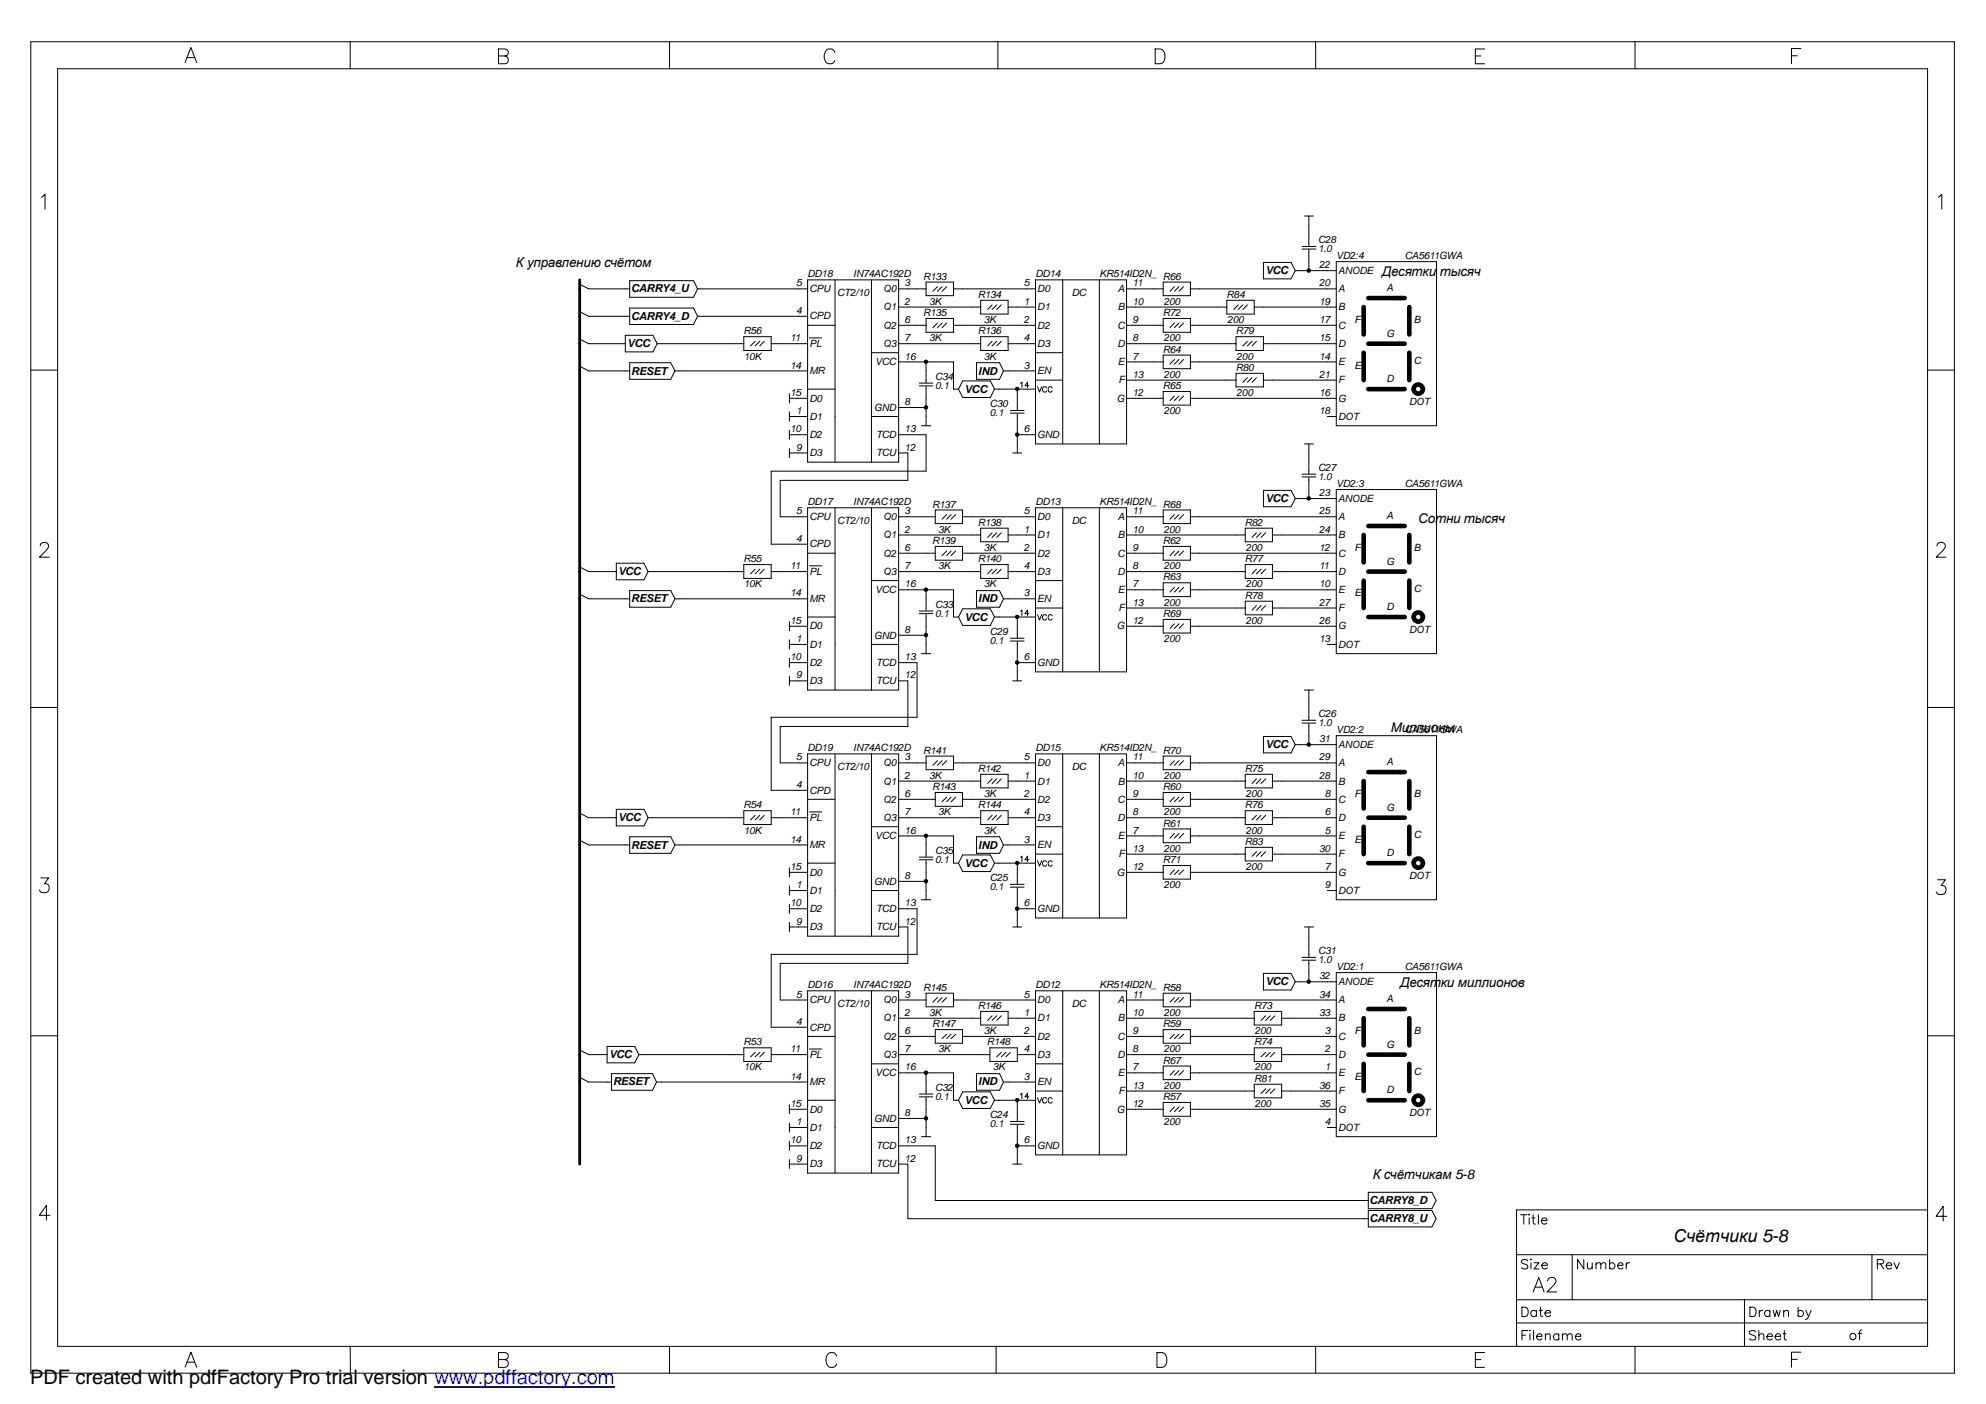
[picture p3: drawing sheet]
<svg xmlns="http://www.w3.org/2000/svg" width="420mm" height="297mm" viewBox="0 0 420 297" stroke-linecap="round" stroke-linejoin="round" font-family="sans-serif">
<g fill="none" stroke="#000" stroke-width=".21">
<path d="M6.5 8.8h407v281.7h-407zM12.2 14.5h395.6v270.3h-395.6zM39.2 13.2l1.2-3.1 1.2 3.1M39.6 12.2h1.5M74.1 8.8v5.7M105.5 10.4l1.7 .1a.75 .75 0 0 1 .3 .8 .75 .75 0 0 1-.7 .5 .83 .83 0 0 1 .7 .9 .83 .83 0 0 1-.7 .8h-1.3zM105.5 11.8h1.3M141.6 8.8v5.7M176.6 11.1l-.1-.3a1.09 1.09 0 0 0-1.5-.3 1.85 1.85 0 0 0 .3 3l.9-.1 .4-.6M211.1 8.8v5.7M244.4 10.4h1a1.69 1.69 0 0 1 1.1 1.5 1.69 1.69 0 0 1-1.1 1.6h-1zM278.3 8.8v5.7"/>
<path d="M312.1 11.8h1.2M314.1 10.4h-2v3.1h2M345.9 8.8v5.7M379 11.8h1.2M381 10.3h-2v3.1M8.8 41.7l.7-.6v3.1M133.2 59.4h13.5l.9 1.7-.9 1.8h-13.5zM170.9 59.2h19.2v38.6h-19.2zM176.7 59.2v38.6M184.4 59.2v38.6M195.9 59.7h5.8v2.9h-5.8zM219.1 59.2h19.2v34.7h-19.2z"/>
<path d="M224.8 59.2v34.7M232.6 59.2v34.7M246.1 59.7h5.7v2.9h-5.7zM267.3 55.5h5.8l.9 1.8-.9 1.7h-5.8zM274 57.3h8.7M275.5 52.1h2.9M275.5 52.7h2.9M276 45.7h1.9M276.9 45.7v6.4M276.9 52.8v4.5M282.7 55.4h21.2v34.7h-21.2zM410.1 41.7l.7-.6v3.1"/>
<path d="M6.5 78.3h5.7M122.6 77.5l1.9 1h8.7M122.6 71.7l1.9 1h7.8M122.6 65.9l1.9 1h8.7M122.6 60.1l1.9 1h8.7M132.3 70.9h5.8l.9 1.8-.9 1.8h-5.8zM133.2 76.7h8.7l.9 1.8-.9 1.7h-8.7zM133.2 65.2h13.5l.9 1.7-.9 1.8h-13.5zM139 72.7h18.4M142.8 78.5h28.1M147.6 66.9h23.3M147.6 61.1h23.3"/>
<path d="M157.4 71.2h5.8v3h-5.8zM159.8 72.2l-1 1M160.7 72.2l-.9 1M161.7 72.2l-1 1M163.2 72.7h7.7M170.9 68.8h5.8M171.2 71.5h2.7M184.4 74.6h5.7M190.1 76.6h11.6v5.7h1.1M190.1 72.7h17.4M190.1 61.1h5.8M190.1 65h17.4"/>
<path d="M190.1 68.8h5.8M195.9 67.4h5.8v2.9h-5.8zM195.9 76.6v4.4M198.3 60.6l-.9 1M198.3 68.4l-.9 .9M199.3 60.6l-1 1M199.3 68.4l-1 .9M200.3 60.6l-1 1M200.3 68.4l-1 .9M201.7 61.1h17.4M201.7 68.8h17.4M206.6 76.7h4.9l.8 1.8-.8 1.7h-4.9z"/>
<path d="M207.5 71.2h5.8v3h-5.8zM207.5 63.5h5.8v2.9h-5.8zM209.9 72.2l-.9 1M209.9 64.5l-.9 1M210.9 72.2l-1 1M210.9 64.5l-1 1M211.8 72.2l-.9 1M211.8 64.5l-.9 1M212.3 78.5h6.8M213.3 72.7h5.8M213.3 65h5.8M219.1 74.6h5.7"/>
<path d="M238.3 72.7h23.2M238.3 61.1h7.8M238.3 76.6h7.8M238.3 65h21.2M238.3 68.8h7.8M246.1 67.4h5.7v2.9h-5.7zM246.1 75.1h5.7v2.9h-5.7zM248.5 76.1l-1 .9M248.5 60.6l-1 1M248.5 68.4l-1 .9M249.4 76.1l-.9 .9M249.4 60.6l-.9 1"/>
<path d="M249.4 68.4l-.9 .9M250.4 68.4l-1 .9M250.4 60.6l-1 1M250.4 76.1l-1 .9M251.8 61.1h30.9M251.8 76.6h30.9M251.8 68.8h30.9M259.5 63.5h5.8v2.9h-5.8zM261.5 71.2h5.8v3h-5.8zM261.5 79h5.8v2.9h-5.8zM262 64.5l-1 1M262.9 64.5l-.9 1"/>
<path d="M263.9 72.2l-1 1M263.9 79.9l-1 1M263.9 64.5l-1 1M264.9 72.2l-1 1M264.9 79.9l-1 1M265.3 65h17.4M265.8 72.2l-.9 1M265.8 79.9l-.9 1M267.3 72.7h15.4M407.8 78.3h5.7M167 83.3v1.9M167 87.2v1.9"/>
<path d="M167 91v1.9M167 94.9v1.9M167 95.8h3.9M167 88.1h3.9M167 84.3h3.9M167 92h3.9M170.9 82.3h5.8M184.4 88.1h5.7M190.1 92h5.8v7.7h-32.7v15.4h7.7M190.1 95.8h2v5.8h-27v7.7h5.8M190.1 86.2h5.8M194.5 81.1h2.9"/>
<path d="M194.5 81.6h2.9M194.9 90.1h2M195.9 81.8v8.3M202.8 82.3l.9 1.8h5.8l.9-1.8M202.8 82.3l.9-1.7h5.8l.9 1.7M210.4 82.3h8.7M213.7 86.9h3M213.7 87.4h3M214.2 95.8h2M215.2 82.3v4.5M215.2 87.5v8.3M215.2 92h3.9"/>
<path d="M215.9 81.1l.3-.3v1.2M217.7 81.6h-.9l.6-.8v1.2M219.1 80.4h5.7M219.5 81.8l.4 1.2 .5-1.2M221.4 82.1a.44 .44 0 0 0-.5-.3 .44 .44 0 0 0-.3 .4v.3a.44 .44 0 0 0 .3 .5 .44 .44 0 0 0 .5-.3M222.6 82.1a.44 .44 0 0 0-.5-.3 .44 .44 0 0 0-.4 .4v.3a.44 .44 0 0 0 .4 .5 .44 .44 0 0 0 .5-.3M238.3 84.3h7.8M238.3 80.4h23.2M246.1 82.8h5.7v2.9h-5.7zM248.5 83.8l-1 .9M249.4 83.8l-.9 .9M250.4 83.8l-1 .9"/>
<path d="M251.8 84.3h30.9M267.3 80.4h15.4M276 93.9h1.9M276.9 93.9v6.4M280.8 88.1h1.9M8.5 115.5a.72 .72 0 0 1 .6-.7h.6a.79 .79 0 0 1 .4 1.2l-1.8 1.9h2.1M122.6 120l1.9 .9h5.9M130.4 119.2h5.8l.9 1.7-.9 1.8h-5.8zM157.4 119.5h5.8v2.9h-5.8zM170.9 107.4h19.2v38.6h-19.2zM170.9 117h5.8M171.2 119.7h2.7"/>
<path d="M176.7 107.4v38.6M184.4 107.4v38.6M190.1 117h7.8M190.1 113.2h17.4M190.1 109.3h7.8M197.9 107.9h5.7v2.9h-5.7zM197.9 115.6h5.7v2.9h-5.7zM200.3 116.6l-1 .9M200.3 108.9l-1 .9M201.2 116.6l-.9 .9M201.2 108.9l-.9 .9M202.2 116.6l-1 .9"/>
<path d="M202.2 108.9l-1 .9M203.6 117h15.5M203.6 109.3h15.5M207.5 119.5h5.8v2.9h-5.8zM207.5 111.7h5.8v2.9h-5.8zM209.9 112.7l-.9 1M210.9 112.7l-1 1M211.8 112.7l-.9 1M213.3 113.2h5.8M219.1 107.4h19.2v34.7h-19.2zM224.8 107.4v34.7M232.6 107.4v34.7"/>
<path d="M238.3 117h7.8M238.3 113.2h25.1M238.3 109.3h7.8M246.1 115.6h5.7v2.9h-5.7zM246.1 107.9h5.7v2.9h-5.7zM248.5 116.6l-1 .9M248.5 108.9l-1 .9M249.4 116.6l-.9 .9M249.4 108.9l-.9 .9M250.4 116.6l-1 .9M250.4 108.9l-1 .9M251.8 117h30.9"/>
<path d="M251.8 109.3h30.9M263.4 111.7h5.8v2.9h-5.8zM263.4 119.5h5.8v2.9h-5.8zM265.8 112.7l-.9 1M266.8 112.7l-1 1M267.3 103.7h5.8l.9 1.8-.9 1.7h-5.8zM267.8 112.7l-1 1M269.2 113.2h13.5M274 105.5h8.7M275.5 100.3h2.9M275.5 100.9h2.9M276.9 101v4.5"/>
<path d="M282.7 103.6h21.2v34.7h-21.2zM409.8 115.5a.72 .72 0 0 1 .6-.7h.6a.79 .79 0 0 1 .4 1.2l-1.8 1.9h2.1M122.6 125.7l1.9 1h8.7M133.2 125h8.7l.9 1.7-.9 1.8h-8.7zM137.1 120.9h20.3M142.8 126.7h28.1M159.8 120.4l-1 1M160.7 120.4l-.9 1M161.7 120.4l-1 1M163.2 120.9h7.7M167 131.5v2M167 135.4v1.9"/>
<path d="M167 139.2v2M167 136.3h3.9M167 132.5h3.9M170.9 130.5h5.8M184.4 136.3h5.7M184.4 122.8h5.7M190.1 124.8h11.6v5.7h1.1M190.1 134.4h5.8M190.1 120.9h17.4M194.5 129.3h2.9M194.5 129.8h2.9M194.9 138.3h2"/>
<path d="M195.9 124.8v4.4M195.9 130v8.3M202.8 130.5l.9 1.8h5.8l.9-1.8M202.8 130.5l.9-1.7h5.8l.9 1.7M206.6 125h4.9l.8 1.7-.8 1.8h-4.9zM209.9 120.4l-.9 1M210.4 130.5h8.7M210.9 120.4l-1 1M211.8 120.4l-.9 1M212.3 126.7h6.8M213.3 120.9h5.8M213.7 135h3"/>
<path d="M213.7 135.6h3M215.2 130.5v4.5M215.2 135.7v8.3M215.9 129.3l.3-.2v1.1M217.7 129.8h-.9l.6-.7v1.1M219.1 128.6h5.7M219.1 122.8h5.7M219.5 130l.4 1.2 .5-1.2M221.4 130.3a.44 .44 0 0 0-.5-.3 .44 .44 0 0 0-.3 .5v.3a.44 .44 0 0 0 .3 .4 .44 .44 0 0 0 .5-.3M222.6 130.3a.44 .44 0 0 0-.5-.3 .44 .44 0 0 0-.4 .5v.3a.44 .44 0 0 0 .4 .4 .44 .44 0 0 0 .5-.3M238.3 124.8h7.8M238.3 120.9h25.1"/>
<path d="M238.3 132.5h7.8M238.3 128.6h25.1M246.1 123.3h5.7v2.9h-5.7zM246.1 131h5.7v2.9h-5.7zM248.5 124.3l-1 1M248.5 132l-1 1M249.4 124.3l-.9 1M249.4 132l-.9 1M250.4 124.3l-1 1M250.4 132l-1 1M251.8 124.8h30.9M251.8 132.5h30.9"/>
<path d="M263.4 127.2h5.8v2.9h-5.8zM265.8 120.4l-.9 1M265.8 128.1l-.9 1M266.8 120.4l-1 1M266.8 128.1l-1 1M267.8 120.4l-1 1M267.8 128.1l-1 1M269.2 120.9h13.5M269.2 128.6h13.5M280.8 136.3h1.9M6.5 149.7h5.7M167 143.1v1.9"/>
<path d="M167 140.2h3.9M167 144h3.9M170.9 159.5h19.2v38.6h-19.2zM176.7 159.5v38.6M184.4 159.5v38.6M190.1 144h2v9.7h-27v7.7h5.8M190.1 140.2h3.9v11.6h-30.8v15.4h7.7M195.9 160h5.8v2.8h-5.8zM214.2 144h2M215.2 140.2h3.9M219.1 159.5h19.2v34.7h-19.2zM224.8 159.5v34.7"/>
<path d="M232.6 159.5v34.7M246.1 160h5.7v2.8h-5.7zM267.3 155.8h5.8l.9 1.8-.9 1.7h-5.8zM274 157.6h8.7M275.5 152.4h2.9M275.5 153h2.9M276 146h1.9M276.9 146v6.3M276.9 153.1v4.5M282.7 155.6h21.2v34.8h-21.2zM407.8 149.7h5.7M122.6 177.8l1.9 1h8.7"/>
<path d="M122.6 172l1.9 1h5.9M130.4 171.2h5.8l.9 1.8-.9 1.7h-5.8zM133.2 177h8.7l.9 1.8-.9 1.7h-8.7zM137.1 173h20.3M142.8 178.8h28.1M157.4 171.5h5.8v2.9h-5.8zM159.8 172.5l-1 1M160.7 172.5l-.9 1M161.7 172.5l-1 1M163.2 173h7.7M170.9 169.1h5.8M171.2 171.8h2.7"/>
<path d="M184.4 174.9h5.7M190.1 176.9h11.6v5.7h1.1M190.1 169.1h7.8M190.1 165.3h17.4M190.1 173h17.4M190.1 161.4h5.8M195.9 176.9v4.4M197.9 167.7h5.7v2.9h-5.7zM198.3 160.9l-.9 1M199.3 160.9l-1 1M200.3 168.6l-1 1M200.3 160.9l-1 1"/>
<path d="M201.2 168.6l-.9 1M201.7 161.4h17.4M202.2 168.6l-1 1M203.6 169.1h15.5M206.6 177h4.9l.8 1.8-.8 1.7h-4.9zM207.5 163.8h5.8v2.9h-5.8zM207.5 171.5h5.8v2.9h-5.8zM209.9 164.8l-.9 1M209.9 172.5l-.9 1M210.9 164.8l-1 1M210.9 172.5l-1 1M211.8 172.5l-.9 1"/>
<path d="M211.8 164.8l-.9 1M212.3 178.8h6.8M213.3 165.3h5.8M213.3 173h5.8M219.1 174.9h5.7M238.3 176.9h7.8M238.3 169.1h7.8M238.3 165.3h25.1M238.3 173h25.1M238.3 161.4h7.8M246.1 167.7h5.7v2.9h-5.7zM246.1 175.4h5.7v2.9h-5.7z"/>
<path d="M248.5 168.6l-1 1M248.5 176.3l-1 1M248.5 160.9l-1 1M249.4 168.6l-.9 1M249.4 176.3l-.9 1M249.4 160.9l-.9 1M250.4 168.6l-1 1M250.4 176.3l-1 1M250.4 160.9l-1 1M251.8 176.9h30.9M251.8 169.1h30.9M251.8 161.4h30.9"/>
<path d="M263.4 163.8h5.8v2.9h-5.8zM263.4 171.5h5.8v2.9h-5.8zM263.4 179.3h5.8v2.8h-5.8zM265.8 164.8l-.9 1M265.8 172.5l-.9 1M266.8 164.8l-1 1M266.8 172.5l-1 1M267.8 164.8l-1 1M267.8 172.5l-1 1M269.2 165.3h13.5M269.2 173h13.5M8.6 185.7h1.7l-.9 1.3a.99 .99 0 0 1 1 1.1 .99 .99 0 0 1-1.3 .8l-.5-.1-.3-.5"/>
<path d="M167 196.1h3.9M167 183.6v1.9M167 187.4v2M167 191.3v1.9M167 195.1v2M167 192.3h3.9M167 188.4h3.9M167 184.6h3.9M170.9 182.6h5.8M184.4 188.4h5.7M190.1 196.1h2v7.7h-27v7.8h5.8M190.1 192.3h3.9v9.6h-30.8v15.4h7.7"/>
<path d="M190.1 186.5h5.8M194.5 181.3h2.9M194.5 181.9h2.9M194.9 190.4h2M195.9 182.1v8.3M202.8 182.6l.9 1.8h5.8l.9-1.8M202.8 182.6l.9-1.7h5.8l.9 1.7M210.4 182.6h8.7M213.7 187.1h3M213.7 187.7h3M214.2 196.1h2M215.2 192.3h3.9"/>
<path d="M215.2 182.6v4.5M215.2 187.8v8.3M215.9 181.3l.3-.2v1.2M217.7 181.9h-.9l.6-.8v1.2M219.1 180.7h5.7M219.5 182.1l.4 1.1 .5-1.1M221.4 182.4a.44 .44 0 0 0-.5-.3 .44 .44 0 0 0-.3 .4v.3a.44 .44 0 0 0 .3 .5 .44 .44 0 0 0 .5-.3M222.6 182.4a.44 .44 0 0 0-.5-.3 .44 .44 0 0 0-.4 .4v.3a.44 .44 0 0 0 .4 .5 .44 .44 0 0 0 .5-.3M238.3 184.6h7.8M238.3 180.7h25.1M246.1 183.1h5.7v2.9h-5.7zM248.5 184.1l-1 .9"/>
<path d="M249.4 184.1l-.9 .9M250.4 184.1l-1 .9M251.8 184.6h30.9M265.8 180.2l-.9 1M266.8 180.2l-1 1M267.8 180.2l-1 1M269.2 180.7h13.5M276 196.1h1.9M276.9 196.1v6.4M280.8 188.4h1.9M409.9 186.1h1.7l-.9 1.3a.99 .99 0 0 1 1 1.1 .99 .99 0 0 1-1.3 .8l-.5-.2-.3-.4M6.5 219.1h5.7"/>
<path d="M170.9 219.3h5.8M170.9 209.6h19.2v38.6h-19.2zM176.7 209.6v38.6M184.4 209.6v38.6M190.1 211.6h5.8M190.1 215.4h17.4M190.1 219.3h7.8M195.9 210.1h5.8v2.9h-5.8zM197.9 217.8h5.7v2.9h-5.7zM198.3 211.1l-.9 .9M199.3 211.1l-1 .9M200.3 211.1l-1 .9"/>
<path d="M200.3 218.8l-1 .9M201.2 218.8l-.9 .9M201.7 211.6h17.4M202.2 218.8l-1 .9M203.6 219.3h15.5M207.5 214h5.8v2.9h-5.8zM209.9 214.9l-.9 1M210.9 214.9l-1 1M211.8 214.9l-.9 1M213.3 215.4h5.8M219.1 209.6h19.2v34.7h-19.2zM224.8 209.6v34.7"/>
<path d="M232.6 209.6v34.7M238.3 211.6h7.8M238.3 215.4h27M238.3 219.3h7.8M246.1 210.1h5.7v2.9h-5.7zM246.1 217.8h5.7v2.9h-5.7zM248.5 211.1l-1 .9M248.5 218.8l-1 .9M249.4 211.1l-.9 .9M249.4 218.8l-.9 .9M250.4 211.1l-1 .9M250.4 218.8l-1 .9"/>
<path d="M251.8 211.6h30.9M251.8 219.3h30.9M265.3 214h5.8v2.9h-5.8zM267.3 205.9h5.8l.9 1.8-.9 1.8h-5.8zM267.8 214.9l-1 1M268.7 214.9l-.9 1M269.7 214.9l-1 1M271.1 215.4h11.6M274 207.7h8.7M275.5 202.6h2.9M275.5 203.1h2.9M276.9 203.3v4.4"/>
<path d="M282.7 205.8h21.2v34.7h-21.2zM407.8 219.1h5.7M122.6 228l1.9 .9h4.9M122.6 222.2l1.9 .9h3.9M128.4 221.4h5.9l.9 1.7-.9 1.8h-5.9zM129.4 227.1h8.6l.9 1.8-.9 1.8h-8.6zM135.2 223.1h22.2M138.9 228.9h32M157.4 221.7h5.8v2.9h-5.8zM159.8 222.7l-1 .9M160.7 222.7l-.9 .9M161.7 222.7l-1 .9"/>
<path d="M163.2 223.1h7.7M167 233.8v1.9M167 237.6v1.9M167 238.5h3.9M167 234.7h3.9M170.9 232.8h5.8M171.2 221.9h2.7M184.4 238.5h5.7M184.4 225.1h5.7M190.1 227h11.6v5.8h1.1M190.1 223.1h19.3M190.1 236.6h5.8"/>
<path d="M194.5 231.5h2.9M194.5 232.1h2.9M195.9 227v4.4M195.9 232.2v8.3M202.8 232.8l.9 1.7h5.8l.9-1.7M202.8 232.8l.9-1.8h5.8l.9 1.8M206.6 227.1h4.9l.8 1.8-.8 1.8h-4.9zM209.4 221.7h5.8v2.9h-5.8zM210.4 232.8h8.7M211.8 222.7l-.9 .9M212.3 228.9h6.8M212.8 222.7l-1 .9"/>
<path d="M213.7 237.3h3M213.7 237.9h3M213.7 222.7l-.9 .9M215.2 223.1h3.9M215.2 232.8v4.4M215.2 238v8.3M215.9 231.5l.3-.2v1.1M217.7 232.1h-.9l.6-.8v1.1M219.1 230.8h5.7M219.1 225.1h5.7M219.5 232.2l.4 1.2 .5-1.2M221.4 232.5a.44 .44 0 0 0-.5-.3 .44 .44 0 0 0-.3 .4v.3a.44 .44 0 0 0 .3 .5 .44 .44 0 0 0 .5-.3"/>
<path d="M222.6 232.5a.44 .44 0 0 0-.5-.3 .44 .44 0 0 0-.4 .4v.3a.44 .44 0 0 0 .4 .5 .44 .44 0 0 0 .5-.3M238.3 223.1h27M238.3 234.7h7.8M238.3 227h7.8M238.3 230.8h27M246.1 225.5h5.7v2.9h-5.7zM246.1 233.2h5.7v3h-5.7zM248.5 234.2l-1 1M248.5 226.5l-1 1M249.4 234.2l-.9 1M249.4 226.5l-.9 1M250.4 234.2l-1 1"/>
<path d="M250.4 226.5l-1 1M251.8 234.7h30.9M251.8 227h30.9M265.3 221.7h5.8v2.9h-5.8zM265.3 229.4h5.8v2.9h-5.8zM267.8 222.7l-1 .9M267.8 230.4l-1 .9M268.7 222.7l-.9 .9M268.7 230.4l-.9 .9M269.7 222.7l-1 .9M269.7 230.4l-1 .9M271.1 223.1h11.6"/>
<path d="M271.1 230.8h11.6M280.8 238.5h1.9M10.6 257.1h-2.3l1.5-2.1v3.1M167 246.3h3.9M167 241.5v1.9M167 245.3v1.9M167 242.4h3.9M190.1 246.3h2v11.5h97.4M190.1 242.4h7.8v11.6h91.6M194.9 240.5h2M214.2 246.3h2M215.2 242.4h3.9"/>
<path d="M289.5 252.3h13.4l.9 1.7-.9 1.7h-13.4zM289.5 256.1h13.4l.9 1.7-.9 1.8h-13.4zM321.7 257h1.3M322.4 257v2M323.5 256.9v.2l-.1-.1zM323.5 257.7v1.3M324.1 257.7h.6M324.4 257v1.6v.3l.4 .1M325.5 257v2M326.1 258.2h1.2a.64 .64 0 0 0-.7-.5 .64 .64 0 0 0-.6 .7 .64 .64 0 0 0 .6 .6l.7-.3M407.8 256h-87v28.8M411.9 257.3h-2.3l1.5-2.1v3.1"/>
<path d="M320.8 279.9h87M320.8 275h87M320.8 265.5h87M322 276.5h.7a1.08 1.08 0 0 1 .6 1 1.08 1.08 0 0 1-.6 1h-.7zM323.2 266.8a.77 .77 0 0 0-1.3 .1l.2 .3 .9 .4a.5 .5 0 0 1 0 .8 1.08 1.08 0 0 1-1.1-.2M323.9 266.3v.3l-.1-.1zM323.9 267.2v1.3M324.4 273.3l1.1-3 1.2 3M324.5 267.2h1.1l-1.1 1.3h1.1M324.8 272.3h1.5M325 277.5a.66 .66 0 0 0-.9-.1 .66 .66 0 0 0 0 1 .66 .66 0 0 0 .9-.1M325 277.2v1.3"/>
<path d="M325.6 277.2h.7M325.9 276.5v1.7l.1 .3h.4M326.2 267.7h1.2a.64 .64 0 0 0-.7-.5 .64 .64 0 0 0-.6 .6 .64 .64 0 0 0 .6 .7l.7-.3M326.9 277.8h1.1a.64 .64 0 0 0-.7-.5 .64 .64 0 0 0-.5 .6 .64 .64 0 0 0 .6 .6l.6-.2M327.4 271l.3-.6 .9-.1a.77 .77 0 0 1 .4 1.2l-1.7 1.8h2M332.6 265.5v9.5M335.1 266.5v2l-1.3-2v2M335.8 267.2l.1 1.2 .5 .1 .4-.4M336.8 267.2v1.3M337.7 267.5l.4-.3h.5l.1 1.3M337.7 267.2v1.3M338.7 267.5l.5-.3h.4l.1 1.3"/>
<path d="M340.5 267.4a.64 .64 0 0 1 1 0 .64 .64 0 0 1 0 .9 .64 .64 0 0 1-1-.1M340.5 266.5v2M342.2 267.7h1.2a.61 .61 0 0 0-.9-.5 .61 .61 0 0 0-.2 1 .62 .62 0 0 0 1.1 0M344 267.2v1.3M344.8 267.2a.6 .6 0 0 0-.8 .5M369.1 275v9.8M370.2 276.5a1.07 1.07 0 0 1 1.3 .6 1.07 1.07 0 0 1-.4 1.4h-.9zM372.2 277.2v1.3M373 277.2a.6 .6 0 0 0-.8 .6M374.4 277.5a.64 .64 0 0 0-.9-.1 .64 .64 0 0 0 0 1 .64 .64 0 0 0 .9-.1M374.4 277.2v1.3M375.1 277.2l.4 1.3 .4-1.3 .4 1.3 .3-1.3"/>
<path d="M377.4 277.6l.4-.4 .5 .1 .1 1.2M377.4 277.2v1.3M380.4 277.5a.64 .64 0 0 1 1-.1 .64 .64 0 0 1 0 1 .64 .64 0 0 1-1-.1M380.4 276.5v2M382 277.2l.6 1.3-.4 .6-.3 .1M383.2 277.2l-.6 1.3M396 265.5v9.5M397.2 267.4l1.1-.1 .2-.4-.2-.3-.3-.1h-.8v2M397.8 267.4l.7 1.1M399 267.7h1.2a.64 .64 0 0 0-.7-.5 .64 .64 0 0 0-.6 .6 .64 .64 0 0 0 .6 .7l.7-.3M400.7 267.2l.6 1.3 .5-1.3M39.2 289.2l1.2-3.1 1.2 3.1"/>
<path d="M39.6 288.2h1.5M74.1 284.8v5.7M105.5 286.2l1.7 .1a.75 .75 0 0 1 .3 .8 .75 .75 0 0 1-.7 .5 .83 .83 0 0 1 .7 .9 .83 .83 0 0 1-.7 .8h-1.3zM105.5 287.6h1.3M141.6 284.8v5.7M177 286.9l-.1-.3a1.09 1.09 0 0 0-1.6-.3 1.85 1.85 0 0 0 .3 3l1-.1 .4-.6M210.7 284.8v5.7M244.8 286.2h1a1.69 1.69 0 0 1 1.1 1.5 1.69 1.69 0 0 1-1.1 1.6h-1zM278.3 284.8v5.7M312.1 287.6h1.2M314.1 286.2h-2v3.1h2M322 282.5h.7"/>
<path d="M323.2 281.5h-1.2v2M323.6 281.5h.2zM323.7 282.2v1.3M324.4 281.5v2M325.1 282.7h1.1a.61 .61 0 0 0-.9-.5 .61 .61 0 0 0-.1 1 .62 .62 0 0 0 1 0M326.9 282.6l.5-.4 .5 .1 .1 1.2M326.9 282.2v1.3M329.8 282.5a.64 .64 0 0 0-1-.1 .64 .64 0 0 0 0 .9 .64 .64 0 0 0 1-.1M329.8 282.2v1.3M330.5 282.6l.5-.4 .5 .1 .1 1.2M330.5 282.2v1.3M331.6 282.6l.5-.4 .4 .1 .1 1.2"/>
<path d="M333.3 282.7h1.1a.61 .61 0 0 0-.8-.5 .61 .61 0 0 0-.2 1 .62 .62 0 0 0 1 0M345.9 284.8v5.7M371.4 281.8a.77 .77 0 0 0-1.3 .2l.2 .3 1 .3a.5 .5 0 0 1 0 .8 1.08 1.08 0 0 1-1.2-.2M372.1 282.6l.5-.4 .4 .1 .2 1.2M372.1 281.5v2M373.8 282.7h1.2a.64 .64 0 0 0-.7-.5 .64 .64 0 0 0-.6 .7 .64 .64 0 0 0 .6 .6l.7-.3M375.5 282.7h1.2a.64 .64 0 0 0-.7-.5 .64 .64 0 0 0-.5 .7 .64 .64 0 0 0 .5 .6l.7-.3M377.2 282.2h.7M377.5 281.5v1.6l.1 .3 .4 .1M379 287.6h1.2M381 286.1h-2v3.1M393.1 282.1h.7"/>
<path d="M393.9 281.4l-.4 .1-.1 .3v1.6"/>
<circle cx="392" cy="282.8" r=".68"/>
</g>
<g fill="#000" stroke="#000" stroke-width=".21">
<circle cx="276.9" cy="57.2" r=".37"/>
<circle cx="195.9" cy="76.5" r=".37"/>
<circle cx="195.9" cy="86.2" r=".37"/>
<circle cx="215.2" cy="82.3" r=".37"/>
<circle cx="215.2" cy="91.9" r=".37"/>
<circle cx="276.9" cy="105.5" r=".37"/>
<circle cx="195.9" cy="134.4" r=".37"/>
<circle cx="195.9" cy="124.8" r=".37"/>
<circle cx="215.2" cy="130.5" r=".37"/>
<circle cx="215.2" cy="140.2" r=".37"/>
<circle cx="276.9" cy="157.5" r=".37"/>
<circle cx="195.9" cy="176.8" r=".37"/>
<circle cx="195.9" cy="186.4" r=".37"/>
<circle cx="215.2" cy="182.6" r=".37"/>
<circle cx="215.2" cy="192.2" r=".37"/>
<circle cx="276.9" cy="207.7" r=".37"/>
<circle cx="195.9" cy="236.6" r=".37"/>
<circle cx="195.9" cy="227" r=".37"/>
<circle cx="215.2" cy="232.8" r=".37"/>
<circle cx="215.2" cy="242.4" r=".37"/>
</g>
<path d="M122.6 59.2v187.1" fill="none" stroke="#000" stroke-width=".59"/>
<g fill="none" stroke="#000" stroke-width=".97">
<path d="M288.5 65v5.8M288.5 74.6v5.8M289.5 63.1h7.7M289.5 72.7h7.7M298.2 65v5.8M298.2 74.6v5.8M289.5 82.3h7.7M288.5 113.2v5.8M289.5 111.3h7.7M298.2 113.2v5.8M288.5 122.8v5.8M289.5 130.5h7.7"/>
<path d="M289.5 120.9h7.7M298.2 122.8v5.8M288.5 165.3v5.8M288.5 174.9v5.8M289.5 163.4h7.7M289.5 173h7.7M298.2 165.3v5.8M298.2 174.9v5.8M289.5 182.6h7.7M288.5 215.4v5.8M289.5 213.5h7.7M298.2 215.4v5.8"/>
<path d="M288.5 225.1v5.7M289.5 232.8h7.7M289.5 223.1h7.7M298.2 225.1v5.7"/>
<circle cx="300.1" cy="82.3" r=".98"/>
<circle cx="300.1" cy="130.5" r=".98"/>
<circle cx="300.1" cy="182.6" r=".98"/>
<circle cx="300.1" cy="232.8" r=".98"/>
</g>
<path d="M91.9 293.4h38.1" fill="none" stroke="#00f" stroke-width=".3"/>
<text font-size="4.2" x="6.3" y="292.8">PDF created with pdfFactory Pro trial version www.pdffactory.com</text>
<text font-size="3.8" x="354.1" y="262.7">Счётчики 5-8</text>
<g font-size="2.8">
<text x="109.1" y="56.5">Куправлению счётом</text>
<text x="292.4" y="58.5">Десятки</text>
<text x="304.6" y="58.5">тысяч</text>
<text x="300.1" y="110.6">Сотни тысяч</text>
<text x="294.3" y="154.9">Миллионы</text>
<text x="296.2" y="208.9">Десятки миллионов</text>
<text x="290.4" y="249.4">Ксчётчикам 5-8</text>
</g>
<g font-size="2.3">
<text x="267.7" y="58">VCC</text>
<text x="133.5" y="61.9">CARRY4_U</text>
<text x="133.5" y="67.7">CARRY4_D</text>
<text x="132.7" y="73.4">VCC</text>
<text x="133.6" y="79.2">RESET</text>
<text x="204" y="83.1">VCC</text>
<text x="207" y="79.2">IND</text>
<text x="267.7" y="106.2">VCC</text>
<text x="130.8" y="121.7">VCC</text>
<text x="133.6" y="127.5">RESET</text>
<text x="204" y="131.3">VCC</text>
<text x="207" y="127.5">IND</text>
<text x="267.7" y="158.3">VCC</text>
<text x="130.8" y="173.7">VCC</text>
<text x="133.6" y="179.5">RESET</text>
<text x="207" y="179.5">IND</text>
<text x="204" y="183.4">VCC</text>
<text x="267.7" y="208.4">VCC</text>
<text x="128.9" y="223.9">VCC</text>
<text x="129.7" y="229.6">RESET</text>
<text x="204" y="233.5">VCC</text>
<text x="207" y="229.6">IND</text>
<text x="289.7" y="254.7">CARRY8_D</text>
<text x="289.7" y="258.6">CARRY8_U</text>
</g>
<g font-size="2.1">
<text x="278.8" y="53.4">1.0</text>
<text x="278.8" y="51.5">C28</text>
<text x="170.9" y="58.7">DD18</text>
<text x="180.5" y="58.7">IN74AC192D</text>
<text x="195.3" y="59.2">R133</text>
<text x="219.1" y="58.7">DD14</text>
<text x="232.6" y="58.7">KR514ID2N_ R66</text>
<text x="279.1" y="56.8">22</text>
<text x="282.7" y="54.8">VD2:4</text>
<text x="283.1" y="58">ANODE</text>
<text x="297.2" y="54.8">CA5611GWA</text>
<text x="168.4" y="60.6">5</text>
<text x="171.2" y="61.8">CPU</text>
<text x="177.1" y="62.6">CT2/10</text>
<text x="186.9" y="65.7">Q1</text>
<text x="186.9" y="61.8">Q0</text>
<text x="191.4" y="64.5">2</text>
<text x="191.4" y="60.6">3</text>
<text x="196.6" y="64.5">3K</text>
<text x="206.8" y="63">R134</text>
<text x="216.6" y="64.5">1</text>
<text x="216.6" y="60.6">5</text>
<text x="219.5" y="65.7">D1</text>
<text x="219.5" y="61.8">D0</text>
<text x="226.8" y="62.6">DC</text>
<text x="236.5" y="65.7">B</text>
<text x="236.5" y="61.8">A</text>
<text x="239.6" y="64.5">10</text>
<text x="239.6" y="60.6">11</text>
<text x="246.2" y="64.5">200</text>
<text x="259.5" y="63">R84</text>
<text x="279.1" y="60.6">20</text>
<text x="279.1" y="64.5">19</text>
<text x="283.1" y="61.8">A</text>
<text x="283.1" y="65.7">B</text>
<text x="293.3" y="61.6">A</text>
<text x="157.3" y="70.7">R56</text>
<text x="168.4" y="66.4">4</text>
<text x="171.2" y="67.6">CPD</text>
<text x="186.9" y="69.5">Q2</text>
<text x="191.4" y="68.3">6</text>
<text x="195.3" y="66.9">R135</text>
<text x="206.8" y="70.7">R136</text>
<text x="208.1" y="68.3">3K</text>
<text x="216.6" y="68.3">2</text>
<text x="219.5" y="69.5">D2</text>
<text x="236.4" y="69.5">C</text>
<text x="239.6" y="68.3">9</text>
<text x="246" y="66.9">R72</text>
<text x="259.7" y="68.3">200</text>
<text x="261.5" y="70.7">R79</text>
<text x="279.1" y="68.3">17</text>
<text x="283.1" y="69.5">C</text>
<text x="286.6" y="68.3">F</text>
<text x="293.3" y="71.2">G</text>
<text x="299.1" y="68.3">B</text>
<text x="157.4" y="76.1">10K</text>
<text x="167.2" y="72.2">11</text>
<text x="167.2" y="78">14</text>
<text x="171.2" y="73.4">PL</text>
<text x="185.2" y="77.2">VCC</text>
<text x="186.9" y="73.4">Q3</text>
<text x="191.4" y="72.2">7</text>
<text x="191.4" y="76.1">16</text>
<text x="196.6" y="72.2">3K</text>
<text x="208.1" y="76.1">3K</text>
<text x="216.6" y="72.2">4</text>
<text x="216.6" y="78">3</text>
<text x="219.5" y="73.4">D3</text>
<text x="236.4" y="73.4">D</text>
<text x="236.5" y="77.2">E</text>
<text x="239.6" y="76.1">7</text>
<text x="239.6" y="72.2">8</text>
<text x="246" y="74.6">R64</text>
<text x="246.2" y="72.2">200</text>
<text x="261.6" y="76.1">200</text>
<text x="279.1" y="72.2">15</text>
<text x="279.1" y="76.1">14</text>
<text x="283.1" y="73.4">D</text>
<text x="283.1" y="77.2">E</text>
<text x="286.6" y="78">E</text>
<text x="299.1" y="77">C</text>
<text x="167.2" y="83.8">15</text>
<text x="171.2" y="79.2">MR</text>
<text x="197.9" y="82.3">0.1</text>
<text x="197.9" y="80.4">C34</text>
<text x="219.5" y="79.2">EN</text>
<text x="236.6" y="81.1">F</text>
<text x="239.6" y="79.9">13</text>
<text x="239.6" y="83.8">12</text>
<text x="246" y="82.3">R65</text>
<text x="246.2" y="79.9">200</text>
<text x="261.5" y="78.5">R80</text>
<text x="261.6" y="83.8">200</text>
<text x="279.1" y="83.8">16</text>
<text x="279.1" y="79.9">21</text>
<text x="283.1" y="81.1">F</text>
<text x="293.3" y="80.9">D</text>
<text x="168.4" y="87.6">1</text>
<text x="171.2" y="88.8">D1</text>
<text x="171.2" y="84.9">D0</text>
<text x="185" y="86.9">GND</text>
<text x="191.4" y="85.7">8</text>
<text x="209.4" y="86.2">C30</text>
<text x="209.4" y="88.1">0.1</text>
<text x="236.3" y="84.9">G</text>
<text x="246.2" y="87.6">200</text>
<text x="279.1" y="87.6">18</text>
<text x="283.1" y="84.9">G</text>
<text x="283.1" y="88.8">DOT</text>
<text x="298.2" y="85.7">DOT</text>
<text x="167.2" y="91.5">10</text>
<text x="168.4" y="95.3">9</text>
<text x="171.2" y="92.7">D2</text>
<text x="185.3" y="92.7">TCD</text>
<text x="191.4" y="95.3">12</text>
<text x="191.4" y="91.5">13</text>
<text x="216.6" y="91.5">6</text>
<text x="219.5" y="92.7">GND</text>
<text x="171.2" y="96.5">D3</text>
<text x="185.3" y="96.5">TCU</text>
<text x="278.8" y="101.6">1.0</text>
<text x="278.8" y="99.7">C27</text>
<text x="170.9" y="106.9">DD17</text>
<text x="180.5" y="106.9">IN74AC192D</text>
<text x="197.2" y="107.4">R137</text>
<text x="219.1" y="106.9">DD13</text>
<text x="232.6" y="106.9">KR514ID2N_ R68</text>
<text x="279.1" y="105">23</text>
<text x="282.7" y="103.1">VD2:3</text>
<text x="283.1" y="106.2">ANODE</text>
<text x="297.2" y="103.1">CA5611GWA</text>
<text x="168.4" y="108.8">5</text>
<text x="171.2" y="110.1">CPU</text>
<text x="177.1" y="110.8">CT2/10</text>
<text x="186.9" y="113.9">Q1</text>
<text x="186.9" y="110.1">Q0</text>
<text x="191.4" y="112.7">2</text>
<text x="191.4" y="108.8">3</text>
<text x="198.5" y="112.7">3K</text>
<text x="206.8" y="111.2">R138</text>
<text x="216.6" y="112.7">1</text>
<text x="216.6" y="108.8">5</text>
<text x="219.5" y="113.9">D1</text>
<text x="219.5" y="110.1">D0</text>
<text x="226.8" y="110.8">DC</text>
<text x="236.5" y="113.9">B</text>
<text x="236.5" y="110.1">A</text>
<text x="239.6" y="112.7">10</text>
<text x="239.6" y="108.8">11</text>
<text x="246.2" y="112.7">200</text>
<text x="263.4" y="111.2">R82</text>
<text x="279.1" y="108.8">25</text>
<text x="279.1" y="112.7">24</text>
<text x="283.1" y="110.1">A</text>
<text x="283.1" y="113.9">B</text>
<text x="293.3" y="109.8">A</text>
<text x="157.3" y="118.9">R55</text>
<text x="168.4" y="114.6">4</text>
<text x="171.2" y="115.8">CPD</text>
<text x="186.9" y="117.8">Q2</text>
<text x="191.4" y="116.5">6</text>
<text x="197.2" y="115.1">R139</text>
<text x="206.8" y="118.9">R140</text>
<text x="208.1" y="116.5">3K</text>
<text x="216.6" y="116.5">2</text>
<text x="219.5" y="117.8">D2</text>
<text x="236.4" y="117.8">C</text>
<text x="239.6" y="116.5">9</text>
<text x="246" y="115.1">R62</text>
<text x="263.4" y="118.9">R77</text>
<text x="263.6" y="116.5">200</text>
<text x="279.1" y="116.5">12</text>
<text x="283.1" y="117.8">C</text>
<text x="286.6" y="116.5">F</text>
<text x="293.3" y="119.5">G</text>
<text x="299.1" y="116.5">B</text>
<text x="157.4" y="124.3">10K</text>
<text x="167.2" y="120.4">11</text>
<text x="171.2" y="121.6">PL</text>
<text x="185.2" y="125.5">VCC</text>
<text x="186.9" y="121.6">Q3</text>
<text x="191.4" y="120.4">7</text>
<text x="191.4" y="124.3">16</text>
<text x="198.5" y="120.4">3K</text>
<text x="208.1" y="124.3">3K</text>
<text x="216.6" y="120.4">4</text>
<text x="219.5" y="121.6">D3</text>
<text x="236.4" y="121.6">D</text>
<text x="236.5" y="125.5">E</text>
<text x="239.6" y="124.3">7</text>
<text x="239.6" y="120.4">8</text>
<text x="246" y="122.8">R63</text>
<text x="246.2" y="120.4">200</text>
<text x="263.6" y="124.3">200</text>
<text x="279.1" y="120.4">11</text>
<text x="279.1" y="124.3">10</text>
<text x="283.1" y="121.6">D</text>
<text x="283.1" y="125.5">E</text>
<text x="299.1" y="125.2">C</text>
<text x="167.2" y="132">15</text>
<text x="167.2" y="126.2">14</text>
<text x="171.2" y="127.4">MR</text>
<text x="197.9" y="130.5">0.1</text>
<text x="197.9" y="128.6">C33</text>
<text x="216.6" y="126.2">3</text>
<text x="219.5" y="127.4">EN</text>
<text x="236.6" y="129.3">F</text>
<text x="239.6" y="128.1">13</text>
<text x="239.6" y="132">12</text>
<text x="246" y="130.5">R69</text>
<text x="246.2" y="128.1">200</text>
<text x="263.4" y="126.7">R78</text>
<text x="263.6" y="132">200</text>
<text x="279.1" y="132">26</text>
<text x="279.1" y="128.1">27</text>
<text x="283.1" y="129.3">F</text>
<text x="286.6" y="126.2">E</text>
<text x="293.3" y="129.1">D</text>
<text x="168.4" y="135.8">1</text>
<text x="171.2" y="137">D1</text>
<text x="171.2" y="133.2">D0</text>
<text x="185" y="135.1">GND</text>
<text x="191.4" y="133.9">8</text>
<text x="209.4" y="134.4">C29</text>
<text x="209.4" y="136.3">0.1</text>
<text x="236.3" y="133.2">G</text>
<text x="246.2" y="135.8">200</text>
<text x="279.1" y="135.8">13</text>
<text x="283.1" y="133.2">G</text>
<text x="283.1" y="137">DOT</text>
<text x="298.2" y="133.9">DOT</text>
<text x="167.2" y="139.7">10</text>
<text x="168.4" y="143.5">9</text>
<text x="171.2" y="140.9">D2</text>
<text x="185.3" y="140.9">TCD</text>
<text x="191.4" y="143.5">12</text>
<text x="191.4" y="139.7">13</text>
<text x="216.6" y="139.7">6</text>
<text x="219.5" y="140.9">GND</text>
<text x="171.2" y="144.8">D3</text>
<text x="185.3" y="144.8">TCU</text>
<text x="278.8" y="153.7">1.0</text>
<text x="278.8" y="151.8">C26</text>
<text x="282.7" y="155.1">VD2:2</text>
<text x="297.2" y="155.1">CA5611GWA</text>
<text x="168.4" y="160.9">5</text>
<text x="170.9" y="159">DD19</text>
<text x="180.5" y="159">IN74AC192D</text>
<text x="191.4" y="160.9">3</text>
<text x="195.3" y="159.5">R141</text>
<text x="216.6" y="160.9">5</text>
<text x="219.1" y="159">DD15</text>
<text x="232.6" y="159">KR514ID2N_ R70</text>
<text x="239.6" y="160.9">11</text>
<text x="279.1" y="160.9">29</text>
<text x="279.1" y="157">31</text>
<text x="283.1" y="158.3">ANODE</text>
<text x="293.3" y="161.9">A</text>
<text x="168.4" y="166.7">4</text>
<text x="171.2" y="167.9">CPD</text>
<text x="171.2" y="162.1">CPU</text>
<text x="177.1" y="162.8">CT2/10</text>
<text x="186.9" y="166">Q1</text>
<text x="186.9" y="162.1">Q0</text>
<text x="191.4" y="164.7">2</text>
<text x="196.6" y="164.7">3K</text>
<text x="197.2" y="167.2">R143</text>
<text x="206.8" y="163.3">R142</text>
<text x="216.6" y="164.7">1</text>
<text x="219.5" y="166">D1</text>
<text x="219.5" y="162.1">D0</text>
<text x="226.8" y="162.8">DC</text>
<text x="236.5" y="166">B</text>
<text x="236.5" y="162.1">A</text>
<text x="239.6" y="164.7">10</text>
<text x="246" y="167.2">R60</text>
<text x="246.2" y="164.7">200</text>
<text x="263.4" y="163.3">R75</text>
<text x="279.1" y="164.7">28</text>
<text x="283.1" y="162.1">A</text>
<text x="283.1" y="166">B</text>
<text x="157.3" y="171">R54</text>
<text x="167.2" y="172.5">11</text>
<text x="171.2" y="173.7">PL</text>
<text x="186.9" y="169.8">Q2</text>
<text x="186.9" y="173.7">Q3</text>
<text x="191.4" y="168.6">6</text>
<text x="191.4" y="172.5">7</text>
<text x="198.5" y="172.5">3K</text>
<text x="206.8" y="171">R144</text>
<text x="208.1" y="168.6">3K</text>
<text x="216.6" y="168.6">2</text>
<text x="216.6" y="172.5">4</text>
<text x="219.5" y="169.8">D2</text>
<text x="219.5" y="173.7">D3</text>
<text x="236.4" y="169.8">C</text>
<text x="236.4" y="173.7">D</text>
<text x="239.6" y="168.6">9</text>
<text x="239.6" y="172.5">8</text>
<text x="246.2" y="172.5">200</text>
<text x="263.4" y="171">R76</text>
<text x="263.6" y="168.6">200</text>
<text x="280.2" y="172.5">6</text>
<text x="280.2" y="168.6">8</text>
<text x="283.1" y="173.7">D</text>
<text x="283.1" y="169.8">C</text>
<text x="286.6" y="168.6">F</text>
<text x="293.3" y="171.5">G</text>
<text x="299.1" y="168.6">B</text>
<text x="157.4" y="176.3">10K</text>
<text x="167.2" y="178.3">14</text>
<text x="171.2" y="179.5">MR</text>
<text x="185.2" y="177.5">VCC</text>
<text x="191.4" y="176.3">16</text>
<text x="208.1" y="176.3">3K</text>
<text x="216.6" y="178.3">3</text>
<text x="219.5" y="179.5">EN</text>
<text x="236.5" y="177.5">E</text>
<text x="239.6" y="176.3">7</text>
<text x="246" y="174.9">R61</text>
<text x="263.4" y="178.8">R83</text>
<text x="263.6" y="176.3">200</text>
<text x="280.2" y="176.3">5</text>
<text x="283.1" y="177.5">E</text>
<text x="286.6" y="178.3">E</text>
<text x="299.1" y="177.3">C</text>
<text x="167.2" y="184.1">15</text>
<text x="171.2" y="185.2">D0</text>
<text x="191.4" y="186">8</text>
<text x="197.9" y="182.6">0.1</text>
<text x="197.9" y="180.7">C35</text>
<text x="236.3" y="185.2">G</text>
<text x="236.6" y="181.4">F</text>
<text x="239.6" y="180.2">13</text>
<text x="239.6" y="184.1">12</text>
<text x="246" y="182.6">R71</text>
<text x="246.2" y="180.2">200</text>
<text x="263.6" y="184.1">200</text>
<text x="279.1" y="180.2">30</text>
<text x="280.2" y="184.1">7</text>
<text x="283.1" y="185.2">G</text>
<text x="283.1" y="181.4">F</text>
<text x="293.3" y="181.2">D</text>
<text x="298.2" y="186">DOT</text>
<text x="167.2" y="191.8">10</text>
<text x="168.4" y="187.9">1</text>
<text x="171.2" y="189.1">D1</text>
<text x="185" y="187.2">GND</text>
<text x="191.4" y="191.8">13</text>
<text x="209.4" y="186.5">C25</text>
<text x="209.4" y="188.4">0.1</text>
<text x="216.6" y="191.8">6</text>
<text x="246.2" y="187.9">200</text>
<text x="280.2" y="187.9">9</text>
<text x="283.1" y="189.1">DOT</text>
<text x="168.4" y="195.6">9</text>
<text x="171.2" y="196.8">D3</text>
<text x="171.2" y="193">D2</text>
<text x="185.3" y="196.8">TCU</text>
<text x="185.3" y="193">TCD</text>
<text x="191.4" y="195.6">12</text>
<text x="219.5" y="193">GND</text>
<text x="278.8" y="203.8">1.0</text>
<text x="278.8" y="201.9">C31</text>
<text x="170.9" y="209.1">DD16</text>
<text x="180.5" y="209.1">IN74AC192D</text>
<text x="195.3" y="209.6">R145</text>
<text x="219.1" y="209.1">DD12</text>
<text x="232.6" y="209.1">KR514ID2N_ R58</text>
<text x="279.1" y="207.2">32</text>
<text x="282.7" y="205.3">VD2:1</text>
<text x="283.1" y="208.4">ANODE</text>
<text x="297.2" y="205.3">CA5611GWA</text>
<text x="168.4" y="211.1">5</text>
<text x="171.2" y="212.2">CPU</text>
<text x="177.1" y="213">CT2/10</text>
<text x="186.9" y="212.2">Q0</text>
<text x="191.4" y="214.9">2</text>
<text x="191.4" y="211.1">3</text>
<text x="196.6" y="214.9">3K</text>
<text x="206.8" y="213.5">R146</text>
<text x="216.6" y="214.9">1</text>
<text x="216.6" y="211.1">5</text>
<text x="219.5" y="212.2">D0</text>
<text x="226.8" y="213">DC</text>
<text x="236.5" y="212.2">A</text>
<text x="239.6" y="214.9">10</text>
<text x="239.6" y="211.1">11</text>
<text x="246.2" y="214.9">200</text>
<text x="265.3" y="213.5">R73</text>
<text x="279.1" y="211.1">34</text>
<text x="279.1" y="214.9">33</text>
<text x="283.1" y="212.2">A</text>
<text x="293.3" y="212">A</text>
<text x="157.3" y="221.2">R53</text>
<text x="168.4" y="216.8">4</text>
<text x="171.2" y="218">CPD</text>
<text x="186.9" y="216.1">Q1</text>
<text x="186.9" y="219.9">Q2</text>
<text x="191.4" y="218.8">6</text>
<text x="197.2" y="217.3">R147</text>
<text x="208.1" y="218.8">3K</text>
<text x="208.7" y="221.2">R148</text>
<text x="216.6" y="218.8">2</text>
<text x="219.5" y="216.1">D1</text>
<text x="219.5" y="219.9">D2</text>
<text x="236.4" y="219.9">C</text>
<text x="236.5" y="216.1">B</text>
<text x="239.6" y="218.8">9</text>
<text x="246" y="217.3">R59</text>
<text x="265.3" y="221.2">R74</text>
<text x="265.5" y="218.8">200</text>
<text x="280.2" y="218.8">3</text>
<text x="283.1" y="216.1">B</text>
<text x="283.1" y="219.9">C</text>
<text x="286.6" y="218.8">F</text>
<text x="293.3" y="221.6">G</text>
<text x="299.1" y="218.8">B</text>
<text x="157.4" y="226.5">10K</text>
<text x="167.2" y="222.6">11</text>
<text x="171.2" y="223.8">PL</text>
<text x="185.2" y="227.7">VCC</text>
<text x="186.9" y="223.8">Q3</text>
<text x="191.4" y="222.6">7</text>
<text x="191.4" y="226.5">16</text>
<text x="198.5" y="222.6">3K</text>
<text x="210" y="226.5">3K</text>
<text x="216.6" y="222.6">4</text>
<text x="219.5" y="223.8">D3</text>
<text x="236.4" y="223.8">D</text>
<text x="236.5" y="227.7">E</text>
<text x="239.6" y="226.5">7</text>
<text x="239.6" y="222.6">8</text>
<text x="246" y="225">R67</text>
<text x="246.2" y="222.6">200</text>
<text x="265.5" y="226.5">200</text>
<text x="280.2" y="222.6">2</text>
<text x="280.2" y="226.5">1</text>
<text x="283.1" y="223.8">D</text>
<text x="283.1" y="227.7">E</text>
<text x="299.1" y="227.4">C</text>
<text x="167.2" y="228.4">14</text>
<text x="171.2" y="229.6">MR</text>
<text x="197.9" y="232.7">0.1</text>
<text x="197.9" y="230.8">C32</text>
<text x="216.6" y="228.4">3</text>
<text x="219.5" y="229.6">EN</text>
<text x="236.6" y="231.5">F</text>
<text x="239.6" y="230.3">13</text>
<text x="246" y="232.7">R57</text>
<text x="246.2" y="230.3">200</text>
<text x="265.3" y="228.9">R81</text>
<text x="279.1" y="230.3">36</text>
<text x="283.1" y="231.5">F</text>
<text x="286.6" y="228.4">E</text>
<text x="293.3" y="231.3">D</text>
<text x="167.2" y="234.2">15</text>
<text x="168.4" y="238">1</text>
<text x="171.2" y="239.3">D1</text>
<text x="171.2" y="235.4">D0</text>
<text x="185" y="237.3">GND</text>
<text x="191.4" y="236.1">8</text>
<text x="209.4" y="236.6">C24</text>
<text x="209.4" y="238.5">0.1</text>
<text x="236.3" y="235.4">G</text>
<text x="239.6" y="234.2">12</text>
<text x="246.2" y="238">200</text>
<text x="265.5" y="234.2">200</text>
<text x="279.1" y="234.2">35</text>
<text x="280.2" y="238">4</text>
<text x="283.1" y="235.4">G</text>
<text x="283.1" y="239.3">DOT</text>
<text x="298.2" y="236.1">DOT</text>
<text x="167.2" y="241.9">10</text>
<text x="168.4" y="245.8">9</text>
<text x="171.2" y="243.1">D2</text>
<text x="185.3" y="243.1">TCD</text>
<text x="191.4" y="245.8">12</text>
<text x="191.4" y="241.9">13</text>
<text x="216.6" y="241.9">6</text>
<text x="219.5" y="243.1">GND</text>
<text x="171.2" y="247">D3</text>
<text x="185.3" y="247">TCU</text>
</g>
</svg>
